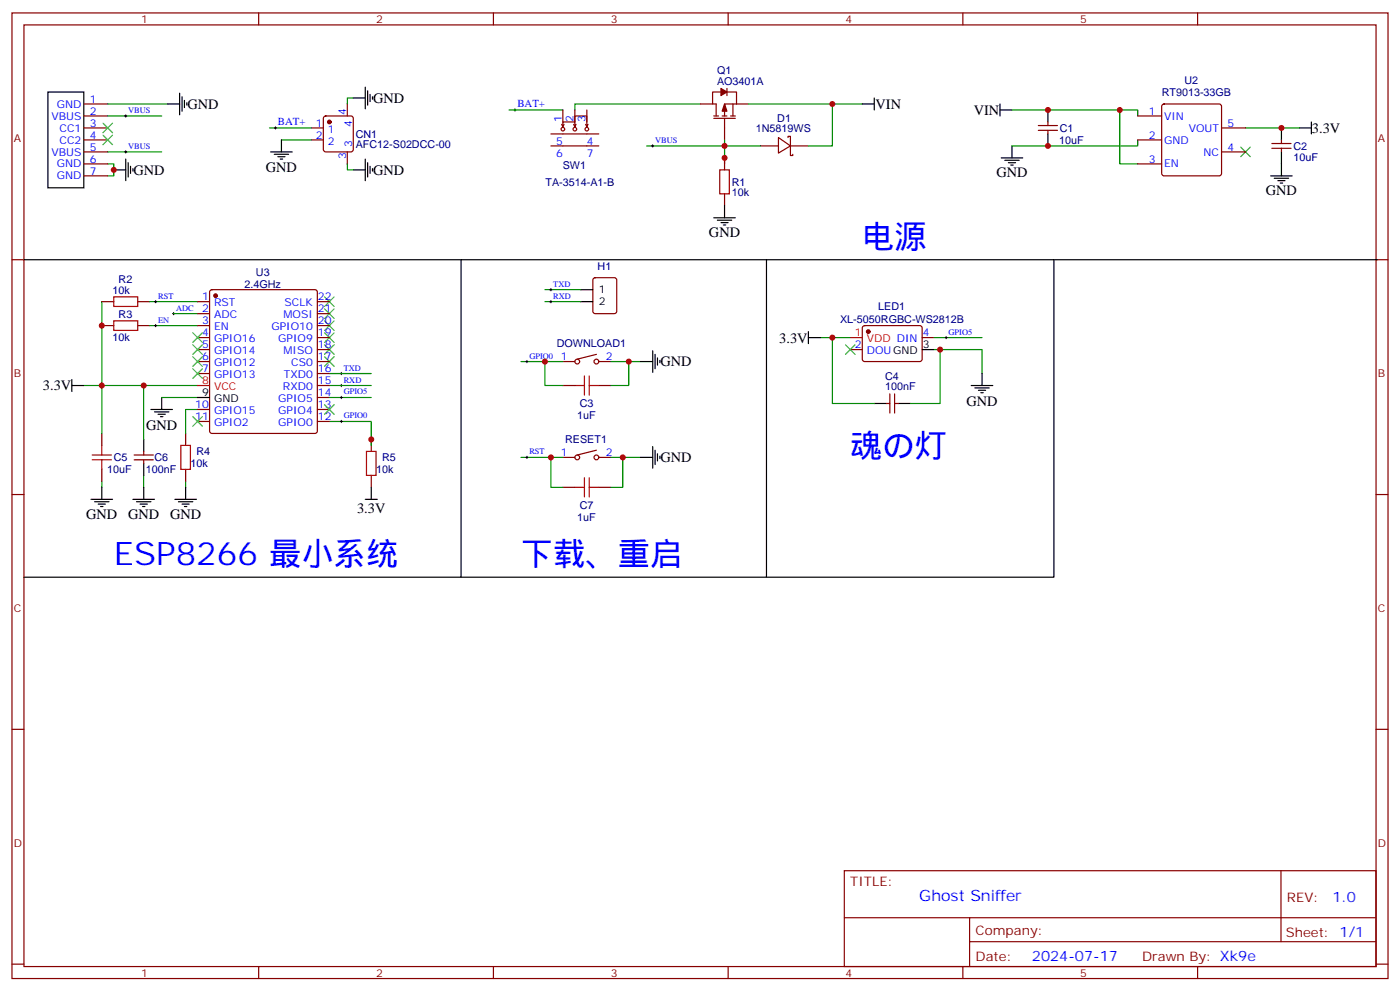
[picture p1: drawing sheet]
<svg xmlns="http://www.w3.org/2000/svg" width="412mm" height="292mm" viewBox="0 0 412 292" stroke-linecap="round" stroke-linejoin="round" font-family="sans-serif">
<g fill="none" stroke="#870000" stroke-width=".35">
<path d="M3.5 3.8h405.4v284.3h-405.4zM7.1 7.3h398.2v277.3h-398.2zM76.2 3.8v3.5M145.3 3.8v3.5M214.5 3.8v3.5M283.6 3.8v3.5M352.8 3.8v3.5M24.7 30.6h7M24.7 34.1h7M24.7 37.7h7M91.7 37.7h3.5M95.5 34.4l.5-.3h7.4l.5 .3 .2 .5v9.1l-.3 .5-.4 .2h-7.4l-.5-.2-.3-.5v-9.1z"/>
<path d="M102.3 30.6v3.5M162.3 39.4h14.1M165.5 36.6l.3 .7M165.8 32.4v3.5M166.2 36.6l-.4 .7M169 36.6l.3 .7M169.3 32.4v3.5v-1.8h3.6v3.2l.3-.7M169.7 36.6l-.4 .7v-1.4h-3.5v1.4M172.5 36.6l.4 .7M172.9 32.4v3.5M206.4 30.6h3.5M210.3 34.1h1.4"/>
<path d="M210.3 34.9h6.3M212.4 27.1h-2.5v3.5h1.1v3.5M212.7 34.1h1.4M213.4 34.9v6.3M214.1 27.1h2.9v3.5M214.1 26v2.2M215.2 34.1h1.4M215.9 30.6v3.5M217 30.6h-3.6v3.5M217 30.6h3.5M305.9 38.4h5.6M305.9 37h5.6"/>
<path d="M308.7 35.9v1.1M308.7 38.4v1M335.1 34.1h7.1M342.4 30.8l.5-.2h16.2l.5 .2 .2 .5v19.8l-.2 .5-.5 .2h-16.2l-.5-.2-.2-.5v-19.8zM359.8 37.7h7.1M24.7 41.2h7M24.7 44.7h7M24.7 48.3h7M24.7 51.8h7M91.7 41.2h3.5M102.3 44.7v3.6M162.3 43h14.1"/>
<path d="M213.4 46.5v3.5M213.4 57.1v3.5M224 43h5.3M229.3 40.5l3.5 2.5-3.5 2.1zM232.1 40.5v-.4h.7v2.9M232.8 43v2.8h.7v-.4M232.8 43h5.3M335.1 41.2h7.1M335.1 48.3h7.1M359.8 44.7h7.1M374.6 43.7h5.7M374.6 42.3h5.7"/>
<path d="M377.5 41.2v1.1M377.5 43.7v1M3.5 76.5h3.6M405.3 76.5h3.6M30 95.9h3.5M30 88.8h3.5M40.6 95.9h3.5M40.6 88.8h3.5M58.2 95.9h3.5M58.2 88.8h3.5M58.2 92.4h3.5M58.2 99.4h3.5"/>
<path d="M62 85.5l.4-.2h30.4l.5 .2 .2 .5v40.9l-.2 .5-.5 .2h-30.4l-.5-.2-.2-.5v-40.9zM93.5 95.9h3.5M93.5 88.8h3.5M93.5 92.4h3.5M93.5 99.4h3.5M174.9 82l.4-.2h5.7l.6 .4 .1 9.5-.5 .6-5.9 .1-.6-.5-.1-9.4zM254.2 96.1l.5-.2h16.5l.4 .7v9.4l-.7 .5-16.5-.1-.4-.6v-9.2zM271.6 99.4h3.6M58.2 102.9h3.5M58.2 106.5h3.5M58.2 110h3.5M93.5 102.9h3.5"/>
<path d="M93.5 106.5h3.5M93.5 110h3.5M93.5 117.1h3.5M93.5 113.5h3.5M165.8 106.5h3.5M165.8 113.5h3.5M175.7 104.4l-5.7 1.4M176.4 106.5h3.5M176.4 113.5h3.5M250.5 102.9h3.5M261.1 118.8h1M262.1 116v5.6"/>
<path d="M263.5 116v5.6M263.5 118.8h1.1M30 127.6v3.6M30 138.2v3.5M39.5 135.4h5.7M39.5 134h5.7M42.3 132.9v1.1M42.3 135.4v1.1M54.7 127.6v3.6M54.7 138.2v3.5M58.2 120.6h3.5M58.2 124.1h3.5"/>
<path d="M93.5 120.6h3.5M93.5 124.1h3.5M109.4 129.4v3.5M109.4 140v3.5M165.8 134.7h3.5M175.7 132.6l-5.7 1.4M176.4 134.7h3.5M3.5 145.6h3.6M165.8 143.5h3.5M176.4 143.5h3.5M405.3 145.6h3.6M3.5 214.8h3.6"/>
<path d="M405.3 214.8h3.6M248.7 256.4h156.6v28.2h-156.6zM377.3 256.4v20.9M248.7 270.2h156.5M285.6 277.3h119.6M285.6 270.2v14.2M3.5 283.9h3.6M76.2 284.6v3.5M145.3 284.6v3.5M214.5 284.6v3.5M283.6 284.6v3.5M352.8 284.6v3.5"/>
<path d="M405.3 283.9h3.6"/>
<circle cx="165.8" cy="38" r=".53"/>
<circle cx="169.3" cy="38" r=".53"/>
<circle cx="172.9" cy="38" r=".53"/>
<circle cx="170" cy="106.5" r=".71"/>
<circle cx="175.7" cy="106.5" r=".71"/>
<circle cx="170" cy="134.7" r=".71"/>
<circle cx="175.7" cy="134.7" r=".71"/>
</g>
<g fill="none" stroke="#a10000" stroke-width=".35">
<path d="M212 50h2.8v7.1h-2.8zM33.5 94.5h7.1v2.8h-7.1zM33.5 87.4h7.1v2.8h-7.1zM169.3 113.5h2.9M172.2 110.7v5.6M173.6 110.7v5.6M173.6 113.5h2.8M27.2 135.4h5.6M27.2 134h5.6M30 131.2v2.8M30 135.4v2.8M53.3 131.2h2.8v7h-2.8z"/>
<path d="M107.9 132.9h2.9v7.1h-2.9zM169.3 143.5h2.9M172.2 140.7v5.6M173.6 143.5h2.8M173.6 140.7v5.6"/>
</g>
<g fill="none" stroke="#008700" stroke-width=".35">
<path d="M31.7 30.6h17.7M31.7 34.1h15.9M79.4 37.7h12.3M104.1 28.9h-1.8v1.7M149.9 32.4h15.9M206.4 30.6h-37.1v1.8M220.5 30.6h33.5M245.2 30.6v12.4h-7.1M298.1 32.4h37v1.7M329.8 32.4v15.9h5.3M366.9 37.7h15.9M31.7 48.3h1.8v3.5h-1.8"/>
<path d="M31.7 44.7h15.9M82.9 41.2h8.8M102.3 48.3v1.7h1.8M190.5 43h22.9v5.3M213.4 41.2v1.8h10.6M335.1 41.2v1.8h-37M30 88.8v24.7h28.2M44.1 95.9h14.1M44.1 88.8h14.1M51.2 92.4h7M160.5 88.8h10.6M160.5 85.3h10.6"/>
<path d="M241.7 99.4h8.8M245.2 99.4v19.4h12.3M275.2 99.4h14.1M24.7 113.5h5.3v14.1M42.3 113.5v15.9M47.6 117.1h10.6M97 113.5h12.4M97 110h12.4M97 117.1h12.4M153.5 106.5h12.3M160.5 106.5v7h5.3M179.9 106.5h8.8"/>
<path d="M185.2 106.5v7h-5.3M275.2 102.9h14.1v7.1M276.9 102.9v15.9h-8.8M42.3 140v3.5M58.2 120.6h-3.5v7M97 124.1h12.4v7.1M153.5 134.7h12.3M162.3 134.7v8.8h3.5M179.9 134.7h8.8M183.4 134.7v8.8h-3.5M30 141.7v1.8M54.7 141.7v1.8"/>
</g>
<g fill="none" stroke="#000" stroke-width=".29">
<path d="M36.7 34.1h.7M37 33.8v.7M80.8 37.7h.7M81.1 37.3v.7M151.3 32.4h.7M151.7 32v.7M36.7 44.7h.7M37 44.4v.7M191.9 43h.7M192.3 42.6v.7M45.5 88.8h.7M45.5 95.9h.7"/>
<path d="M45.9 88.5v.7M45.9 95.5v.7M50.8 92.4h.7M51.2 92v.7M161.9 85.3h.7M161.9 88.8h.7M162.3 84.9v.8M162.3 88.5v.7M278.3 99.4h.7M278.7 99.1v.7M100.2 113.5h.7M100.2 110h.7"/>
<path d="M100.2 117.1h.7M100.5 109.6v.7M100.5 113.2v.7M100.5 116.7v.7M154.9 106.5h.7M155.2 106.1v.7M100.2 124.1h.7M100.5 123.8v.7M154.9 134.7h.7M155.2 134.3v.7"/>
</g>
<g fill="none" stroke="#3c3" stroke-width=".35">
<path d="M30.3 39.8l2.9 2.8M30.3 36.3l2.9 2.8M33.2 39.8l-2.9 2.8M33.2 36.3l-2.9 2.8M365.5 43.3l2.8 2.8M368.3 43.3l-2.8 2.8M56.8 98l2.8 2.8M59.6 98l-2.8 2.8M95.6 87.4l2.8 2.8M95.6 90.9l2.8 2.9M95.6 94.5l2.8 2.8M95.6 98l2.8 2.8"/>
<path d="M98.4 87.4l-2.8 2.8M98.4 90.9l-2.8 2.9M98.4 94.5l-2.8 2.8M98.4 98l-2.8 2.8M56.8 108.6l2.8 2.8M56.8 105.1l2.8 2.8M56.8 101.5l2.8 2.9M59.6 108.6l-2.8 2.8M59.6 105.1l-2.8 2.8M59.6 101.5l-2.8 2.9M95.6 101.5l2.8 2.9M95.6 105.1l2.8 2.8"/>
<path d="M95.6 119.2l2.8 2.8M98.4 101.5l-2.8 2.9M98.4 105.1l-2.8 2.8M98.4 119.2l-2.8 2.8M249.1 101.5l2.8 2.9M251.9 101.5l-2.8 2.9M56.8 122.7l2.8 2.8M59.6 122.7l-2.8 2.8"/>
</g>
<g fill="none" stroke="#000" stroke-width=".35">
<path d="M14.1 27.1h10.6v28.2h-10.6zM49.4 30.6h3.5M52.9 27.4v6.4M53.6 28.5v4.2M54.3 29.6v2.1M55 30.3v.7M104.1 28.9h3.5M107.6 25.7v6.3M108.3 26.7v4.3M109 27.8v2.1M109.7 28.5v.7M254 30.6h3.5"/>
<path d="M257.5 28.9v3.5M294.6 32.4h3.5M294.6 30.6v3.5M308.7 32.4v3.5M308.7 39.4v3.6M377.5 37.7v3.5M382.8 37.7h3.5M386.3 35.9v3.5M33.5 50h3.5M37 46.8v6.4M37.7 47.9v4.2M38.5 49v2.1"/>
<path d="M39.2 49.7v.7M79.7 44.7h6.4M80.8 45.4h4.2M81.8 46.1h2.2M82.5 46.8h.8M82.9 41.2v3.5M104.1 50h3.5M107.6 46.8v6.4M108.3 47.9v4.2M109 49v2.1M109.7 49.7v.7M294.9 46.5h6.4"/>
<path d="M296 47.2h4.2M297 47.9h2.2M297.7 48.6h.7M298.1 43v3.5M374.3 51.8h6.3M375.4 52.5h4.2M376.4 53.2h2.1M377.1 53.9h.7M377.5 44.7v7.1M7.1 76.5h398.6M135.8 76.5v93.5h-128.7M210.3 64.1h6.3"/>
<path d="M211.3 64.8h4.2M212.4 65.5h2.1M213.1 66.3h.7M213.4 60.6v3.5M225.8 76.5v93.5h-90M310.4 76.5v93.5h-84.6M171.1 85.3h3.5M171.1 88.8h3.5M238.1 99.4h3.6M238.1 97.6v3.6M21.2 113.5h3.5M21.2 111.8v3.5"/>
<path d="M47.6 117.1v3.5M58.2 117.1h3.5M188.7 106.5h3.6M192.3 103.3v6.3M193 104.4v4.2M193.7 105.4v2.1M194.4 106.1v.7M257.5 118.8h3.6M264.6 118.8h3.5M271.6 102.9h3.6M286.1 113.5h6.4M287.2 114.2h4.2"/>
<path d="M288.2 114.9h2.1M288.9 115.6h.7M289.3 110v3.5M42.3 129.4v3.5M42.3 136.5v3.5M44.4 120.6h6.4M45.5 121.3h4.2M46.6 122h2.1M47.3 122.7h.7M188.7 134.7h3.6M192.3 131.5v6.4M193 132.6v4.2"/>
<path d="M193.7 133.6v2.1M194.4 134.3v.7M26.8 147h6.4M27.9 147.7h4.2M28.9 148.4h2.1M29.6 149.2h.7M30 143.5v3.5M39.2 147h6.3M40.2 147.7h4.2M41.3 148.4h2.1M42 149.2h.7M42.3 143.5v3.5"/>
<path d="M51.5 147h6.4M52.6 147.7h4.2M53.6 148.4h2.1M54.3 149.2h.7M54.7 143.5v3.5M107.6 147h3.5M109.4 143.5v3.5"/>
</g>
<g fill="#870000" stroke="#870000" stroke-width=".35">
<path d="M213.4 30.6l.7 2.1h-1.4z"/>
<path d="M212.4 26l1.7 1.1-1.7 1.1z"/>
<circle cx="63.5" cy="87.1" r=".53"/>
<circle cx="97" cy="35.9" r=".53"/>
<circle cx="255.8" cy="97.6" r=".53"/>
</g>
<path d="M250.5 99.4h3.5M58.2 113.5h3.5" fill="none" stroke="#f00" stroke-width=".35"/>
<g fill="#c00">
<circle cx="109.4" cy="129.4" r=".88"/>
<circle cx="42.3" cy="113.5" r=".88"/>
<circle cx="30" cy="113.5" r=".88"/>
<circle cx="30" cy="95.9" r=".88"/>
<circle cx="162.3" cy="134.7" r=".88"/>
<circle cx="183.4" cy="134.7" r=".88"/>
<circle cx="33.5" cy="50" r=".88"/>
<circle cx="213.4" cy="43" r=".88"/>
<circle cx="213.4" cy="46.5" r=".88"/>
<circle cx="245.2" cy="30.6" r=".88"/>
<circle cx="377.5" cy="37.7" r=".88"/>
<circle cx="308.7" cy="43" r=".88"/>
<circle cx="308.7" cy="32.4" r=".88"/>
<circle cx="329.8" cy="32.4" r=".88"/>
<circle cx="245.2" cy="99.4" r=".88"/>
<circle cx="276.9" cy="102.9" r=".88"/>
<circle cx="160.5" cy="106.5" r=".88"/>
<circle cx="185.2" cy="106.5" r=".88"/>
</g>
<g font-size="9.5" fill="#00f">
<text x="254" y="73">电源</text>
<text x="250.5" y="134.7">魂の灯</text>
<text x="33.5" y="166.4">ESP8266 最小系统</text>
<text x="153.5" y="166.4">下载、重启</text>
</g>
<text font-size="4.6" fill="#00f" x="270.8" y="265.4">Ghost Sniffer</text>
<g font-size="4.2">
<text x="55.2" y="32.1">GND</text>
<text x="109.9" y="30.3">GND</text>
<text x="257.9" y="32">VIN</text>
<text x="286.8" y="33.9">VIN</text>
<text x="386.5" y="39.2">3.3V</text>
<text x="39.3" y="51.5">GND</text>
<text x="78.3" y="50.8">GND</text>
<text x="109.9" y="51.5">GND</text>
<text x="293.5" y="52.1">GND</text>
<text x="372.9" y="57.4">GND</text>
<text x="208.8" y="69.8">GND</text>
<text x="229.6" y="100.9">3.3V</text>
<text x="194.6" y="107.9">GND</text>
<text x="12.6" y="114.9">3.3V</text>
<text x="284.7" y="119.6">GND</text>
<text x="43" y="126.7">GND</text>
<text x="194.6" y="136.1">GND</text>
<text x="25.4" y="152.7">GND</text>
<text x="37.7" y="152.7">GND</text>
<text x="50.1" y="152.7">GND</text>
<text x="105.2" y="151">3.3V</text>
</g>
<g font-size="4.2" fill="#00f">
<text x="392.5" y="265.7">1.0</text>
<text x="304" y="283">2024-07-17</text>
</g>
<g font-size="3.9" fill="#800">
<text x="250.5" y="261">TITLE:</text>
<text x="379.1" y="265.7">REV:</text>
<text x="287.4" y="275.2">Company:</text>
<text x="378.7" y="275.8">Sheet: 1/1</text>
<text x="287.4" y="282.9">Date:</text>
<text x="336.4" y="282.9">Drawn By: Xk9e</text>
</g>
<g font-size="3.2" fill="#800">
<text x="41.6" y="6.8">1</text>
<text x="110.8" y="6.8">2</text>
<text x="179.9" y="6.8">3</text>
<text x="249.1" y="6.8">4</text>
<text x="318.2" y="6.8">5</text>
<text x="4.1" y="41.9">A</text>
<text x="405.9" y="41.9">A</text>
<text x="4.1" y="111.1">B</text>
<text x="405.9" y="111.1">B</text>
<text x="4.1" y="180.2">C</text>
<text x="405.9" y="180.2">C</text>
<text x="4.1" y="249.3">D</text>
<text x="405.9" y="249.3">D</text>
<text x="41.6" y="287.6">1</text>
<text x="110.8" y="287.6">2</text>
<text x="179.9" y="287.6">3</text>
<text x="249.1" y="287.6">4</text>
<text x="318.2" y="287.6">5</text>
</g>
<g font-size="3.2" fill="#000080">
<text x="211.2" y="21.8">Q1</text>
<text x="211.2" y="25">AO3401A</text>
<text x="342.2" y="28.2">RT9013-33GB</text>
<text x="348.9" y="24.7">U2</text>
<text x="104.8" y="40.7">CN1</text>
<text x="222.7" y="38.8">1N5819WS</text>
<text x="229" y="36">D1</text>
<text x="312.2" y="38.8">C1</text>
<text x="104.8" y="43.7">AFC12-S02DCC-00</text>
<text x="312" y="42.4">10uF</text>
<text x="381" y="47.3">10uF</text>
<text x="381" y="44.1">C2</text>
<text x="165.8" y="49.8">SW1</text>
<text x="160.7" y="54.7">TA-3514-A1-B</text>
<text x="215.5" y="57.9">10k</text>
<text x="215.5" y="54.7">R1</text>
<text x="34.9" y="83.2">R2</text>
<text x="75.4" y="81.3">U3</text>
<text x="176" y="79.4">H1</text>
<text x="33.2" y="86.4">10k</text>
<text x="72" y="84.7">2.4GHz</text>
<text x="34.9" y="93.5">R3</text>
<text x="247.5" y="95.2">XL-5050RGBC-WS2812B</text>
<text x="258.7" y="91.4">LED1</text>
<text x="33.2" y="100.6">10k</text>
<text x="164" y="102.3">DOWNLOAD1</text>
<text x="260.7" y="111.9">C4</text>
<text x="170.8" y="120">C3</text>
<text x="260.7" y="114.9">100nF</text>
<text x="170" y="123.5">1uF</text>
<text x="166.5" y="130.5">RESET1</text>
<text x="33.5" y="135.8">C5</text>
<text x="45.5" y="135.8">C6</text>
<text x="56.1" y="137.6">10k</text>
<text x="57.9" y="134.1">R4</text>
<text x="112.5" y="135.8">R5</text>
<text x="31.5" y="139.4">10uF</text>
<text x="43" y="139.4">100nF</text>
<text x="110.8" y="139.3">10k</text>
<text x="170.8" y="150">C7</text>
<text x="170" y="153.5">1uF</text>
</g>
<g font-size="3.2" fill="#00f">
<text x="15.2" y="35.2">VBUS</text>
<text x="16.7" y="31.7">GND</text>
<text x="26.5" y="30.3">1</text>
<text x="26.5" y="33.8">2</text>
<text x="102" y="34" transform="rotate(-90 102 34)">4</text>
<text x="152.4" y="31.6">BAT+</text>
<text x="165.5" y="35.9" transform="rotate(-90 165.5 35.9)">1</text>
<text x="169" y="35.9" transform="rotate(-90 169 35.9)">2</text>
<text x="172.5" y="35.9" transform="rotate(-90 172.5 35.9)">3</text>
<text x="338.4" y="33.8">1</text>
<text x="342.9" y="35.2">VIN</text>
<text x="17.5" y="38.7">CC1</text>
<text x="26.5" y="37.3">3</text>
<text x="26.5" y="40.9">4</text>
<text x="81.8" y="36.9">BAT+</text>
<text x="93.1" y="37.3">1</text>
<text x="93.1" y="40.9">2</text>
<text x="96.6" y="39.1">1</text>
<text x="103.7" y="37.5" transform="rotate(-90 103.7 37.5)">4</text>
<text x="338.4" y="40.9">2</text>
<text x="350.2" y="38.7">VOUT</text>
<text x="361.6" y="37.3">5</text>
<text x="15.2" y="45.8">VBUS</text>
<text x="17.5" y="42.3">CC2</text>
<text x="26.5" y="44.4">5</text>
<text x="26.5" y="47.9">6</text>
<text x="96.6" y="42.6">2</text>
<text x="102" y="46.9" transform="rotate(-90 102 46.9)">3</text>
<text x="103.7" y="43.4" transform="rotate(-90 103.7 43.4)">3</text>
<text x="163.8" y="42.6">5</text>
<text x="163.8" y="46.1">6</text>
<text x="172.9" y="42.6">4</text>
<text x="172.9" y="46.1">7</text>
<text x="338.4" y="47.9">3</text>
<text x="342.9" y="42.3">GND</text>
<text x="354.5" y="45.8">NC</text>
<text x="361.6" y="44.4">4</text>
<text x="16.7" y="49.3">GND</text>
<text x="16.7" y="52.8">GND</text>
<text x="26.5" y="51.4">7</text>
<text x="342.9" y="49.3">EN</text>
<text x="59.5" y="88.5">1</text>
<text x="93.7" y="88.5">22</text>
<text x="59.5" y="92">2</text>
<text x="59.5" y="95.5">3</text>
<text x="63" y="90.2">RST</text>
<text x="63" y="93.8">ADC</text>
<text x="83.5" y="93.8">MOSI</text>
<text x="83.8" y="90.2">SCLK</text>
<text x="93.7" y="95.5">20</text>
<text x="93.7" y="92">21</text>
<text x="59.5" y="99.1">4</text>
<text x="63" y="97.3">EN</text>
<text x="63" y="100.8">GPIO16</text>
<text x="79.9" y="97.3">GPIO10</text>
<text x="82" y="100.8">GPIO9</text>
<text x="93.7" y="99.1">19</text>
<text x="271.8" y="99.1">4</text>
<text x="59.5" y="102.6">5</text>
<text x="59.5" y="106.1">6</text>
<text x="63" y="104.4">GPIO14</text>
<text x="63" y="107.9">GPIO12</text>
<text x="83.5" y="104.4">MISO</text>
<text x="85.8" y="107.9">CS0</text>
<text x="93.7" y="106.1">17</text>
<text x="93.7" y="102.6">18</text>
<text x="165.2" y="106.1">1</text>
<text x="178.5" y="106.1">2</text>
<text x="251.8" y="102.6">2</text>
<text x="255.3" y="104.4">DOUGND</text>
<text x="59.5" y="109.6">7</text>
<text x="63" y="111.4">GPIO13</text>
<text x="83.6" y="111.4">TXD0</text>
<text x="93.7" y="113.2">15</text>
<text x="93.7" y="109.6">16</text>
<text x="82" y="118.5">GPIO5</text>
<text x="83.3" y="114.9">RXD0</text>
<text x="93.7" y="116.7">14</text>
<text x="57.5" y="120.2">10</text>
<text x="57.5" y="123.8">11</text>
<text x="63" y="122">GPIO15</text>
<text x="63" y="125.5">GPIO2</text>
<text x="82" y="125.5">GPIO0</text>
<text x="82" y="122">GPIO4</text>
<text x="93.7" y="123.8">12</text>
<text x="93.7" y="120.2">13</text>
<text x="165.2" y="134.3">1</text>
<text x="178.5" y="134.3">2</text>
</g>
<g font-size="3.2">
<text x="176.4" y="86.4">1</text>
<text x="176.4" y="89.9">2</text>
<text x="271.8" y="102.6">3</text>
<text x="59.5" y="116.7">9</text>
<text x="63" y="118.5">GND</text>
</g>
<g font-size="3.2" fill="#f00">
<text x="251.8" y="99.1">1</text>
<text x="255.3" y="100.8">VDD DIN</text>
<text x="59.5" y="113.2">8</text>
<text x="63" y="114.9">VCC</text>
</g>
<g font-size="2.5" fill="#00f">
<text x="37.7" y="33.3">VBUS</text>
<text x="37.7" y="43.9">VBUS</text>
<text x="193" y="42.1">VBUS</text>
<text x="46.6" y="87.9">RST</text>
<text x="163" y="84.4">TXD</text>
<text x="163" y="87.9">RXD</text>
<text x="46.6" y="95">EN</text>
<text x="51.9" y="91.5">ADC</text>
<text x="279.4" y="98.5">GPIO5</text>
<text x="155.9" y="105.6">GPIO0</text>
<text x="101.2" y="112.6">RXD</text>
<text x="101.2" y="109.1">TXD</text>
<text x="101.2" y="116.2">GPIO5</text>
<text x="101.2" y="123.2">GPIO0</text>
<text x="155.9" y="133.8">RST</text>
</g>
</svg>
